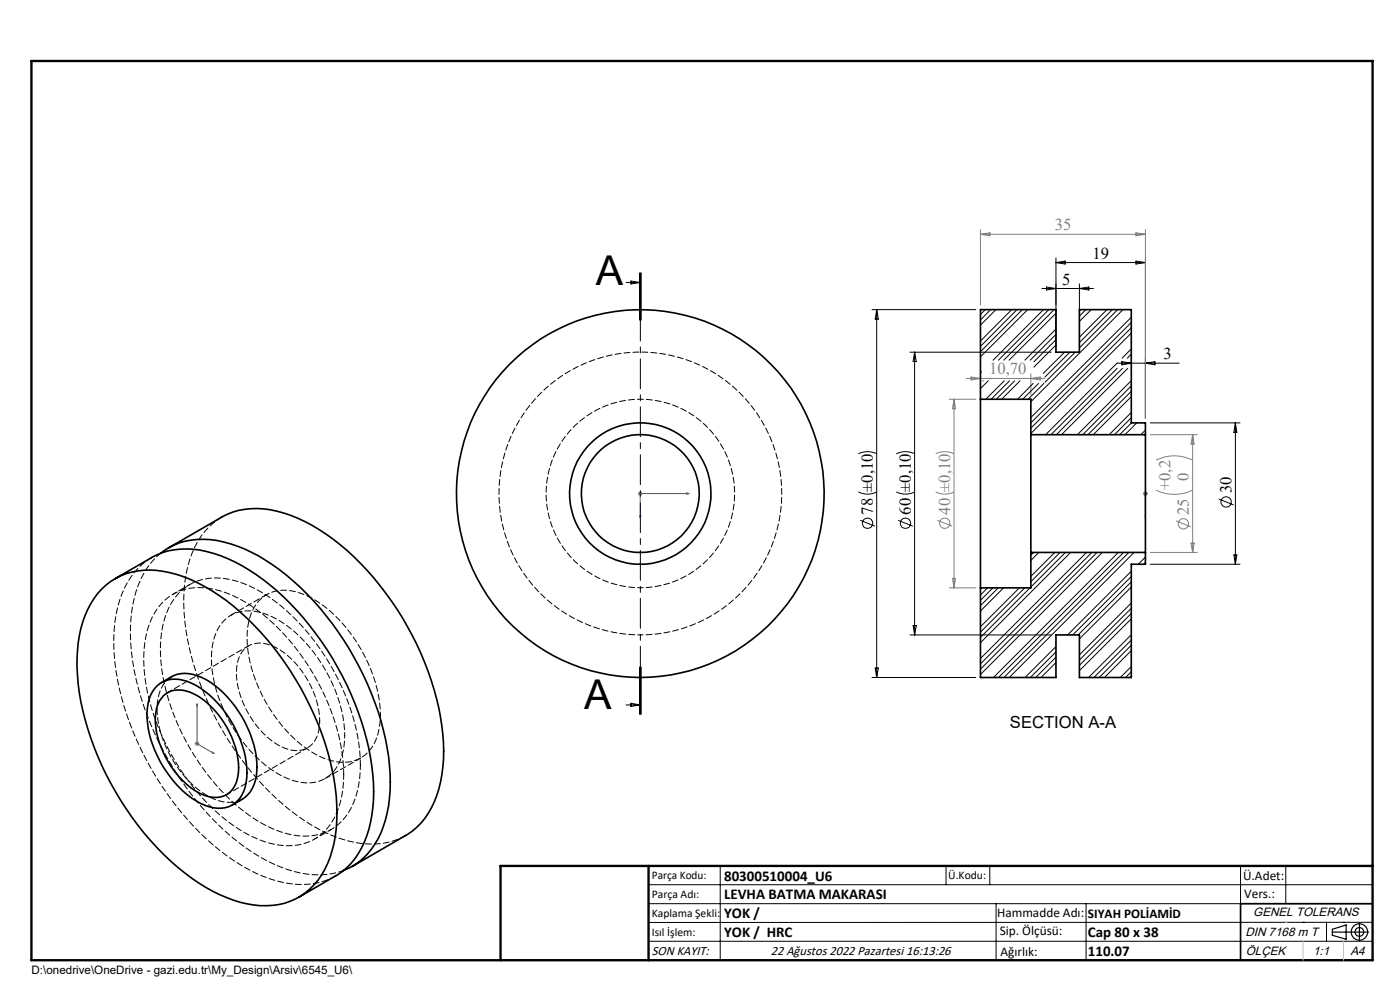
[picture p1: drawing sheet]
<svg xmlns="http://www.w3.org/2000/svg" width="297mm" height="210mm" viewBox="0 0 297 210" stroke-linecap="round" stroke-linejoin="round" font-family="sans-serif">
<g fill="none" stroke="#000" stroke-width=".21">
<path d="M132.8 59.9h3M133.8 59.6l2 .3-2 .3zM135.7 57.9v10M135.8 57.9v10M136 57.9v10M224 54.7v19M224 55.7h19M224 55.7l2-.3v.6zM241 55.4l2 .3-2 .3zM243 54.7v34M185 65.7h22M186 65.7v78"/>
<path d="M186 65.7l.3 2h-.6zM193 74.7h30M194 74.7v60M194 74.7l.4 2h-.7zM221 61.2h11M222 60.9l2 .3-2 .3zM229 60.2v13.5M229 61.2l2-.3v.6zM237 77h13.2M238 76.7l2 .3-2 .4zM243 77l2-.3v.7zM182.1 96.3a4.3 4.3 0 0 1 3.9 0"/>
<path d="M190.1 96.3a4.3 4.3 0 0 1 3.9 0M244 89.7h19.1M262.1 89.7v30M262.1 89.7l.3 2h-.6zM182.1 104.3a4.3 4.3 0 0 0 3.9 0M182.5 110.4l3.1 1.2M190.1 104.3a4.3 4.3 0 0 0 3.9 0M190.5 110.4l3.1 1.2M244 119.7h19.1M258.6 105.9l3.1 1.2M261.8 117.7h.6l-.3 2zM193 134.7h30"/>
<path d="M193.7 132.7h.7l-.4 2zM132.8 149.5h3M133.8 149.2l2 .3-2 .4zM135.7 141.5v10M135.8 141.5v10M136 141.5v10zM185 143.7h22M185.7 141.7h.6l-.3 2zM137.6 187.7h153.6M137.6 191.7h153.6M137.6 199.7h153.6M152.8 183.7v20"/>
<path d="M200.7 183.7v4M210 183.7v4M211.3 191.7v12M230.4 191.7v12M263.2 183.7v20M272.8 183.7v8M276.4 195.6h.1M281.4 195.6v4.1M285 195.6h.1M291.2 195.6l-153.6 .1"/>
<circle cx="184" cy="111" r="1.1"/>
<circle cx="192.1" cy="111" r="1.09"/>
<circle cx="260.1" cy="106.5" r="1.1"/>
</g>
<g fill="none" stroke="#808080" stroke-width=".21">
<path d="M208 48.7v16M208 49.7h35M208 49.7l2-.3v.6zM241 49.4l2 .3-2 .3zM243 48.7v40M206 80l2 .3-2 .3zM208 79.3v4.4M218.7 79.3v4.4M198.5 96.3a4.3 4.3 0 0 1 3.9 0M201.4 84.7h5.6M202.4 84.7v40M202.4 84.7l.3 2h-.6z"/>
<path d="M205 80.3h16.7M218.7 80.3l2-.3v.6zM244 92.2h10M245.3 97.6a8.6 8.6 0 0 1 7.7 0M253 92.2v25M253 92.2l.3 2h-.6zM135.3 104.7h1M135.5 104.3l.7 .7M135.8 104.2v1M136.2 104.3l-.7 .7M198.5 104.3a4.3 4.3 0 0 0 3.9 0M198.9 110.4l3.1 1.2"/>
<path d="M242.5 104.7h1M242.6 104.3l.7 .7M243 104.2v1M243.3 104.3l-.7 .7M244 117.2h10M245.3 104a8.6 8.6 0 0 0 7.7 0M249.5 110.5l3.1 1.3M252.7 115.2h.6l-.3 2zM201.4 124.7h5.6M202.1 122.7h.6l-.3 2zM41.3 157.8h1M41.5 157.4l.7 .7"/>
<path d="M41.8 157.3v.9M42.2 157.4l-.7 .7"/>
<circle cx="200.4" cy="111" r="1.1"/>
<circle cx="251.1" cy="111.1" r="1.09"/>
</g>
<g fill="none" stroke="#000" stroke-width=".25">
<path d="M282.6 197.7h7.8M282.6 197.1l3-.9v3l-3-.8zM288.4 195.8v3.8M106.2 203.7h185"/>
<circle cx="288.4" cy="197.7" r="1.74"/>
<circle cx="288.4" cy="197.7" r=".93"/>
</g>
<path d="M135.7 109.4h.3l-.2 .5zM145.7 104.6l.5 .1-.5 .1zM146.2 104.7h-10.4v5.2M243 109.9v-.5v.5M243 104.6v.2zM243 104.7h.1M243 104.7v5.2M41.8 149.3v8.5l3.6 2.1M41.8 149.3l.1 .5-.2-.1zM45.1 159.6l.3 .3-.3-.1z" fill="none" stroke="#00f" stroke-width=".21"/>
<path d="M135.8 57.9v93.6" fill="none" stroke="#000" stroke-width=".21" stroke-dasharray="6.3 1.3 1.3 1.3" stroke-dashoffset="2.1"/>
<path d="M291.2 191.7h-28v12" fill="none" stroke="#000" stroke-width=".35"/>
<path d="M6.7 12.9h284.5v190.8h-284.5zM137.6 183.7v20M291.2 183.7h-185v20" fill="none" stroke="#000" stroke-width=".5"/>
<path d="M276.4 199.7v4M285 199.7v4" fill="none" stroke="#c0c0c0" stroke-width=".21"/>
<path d="M272.8 195.6h.1" fill="none" stroke="#c0c0c0" stroke-width=".25"/>
<g fill="#00f">
<path d="M135.7 109.4h.3l-.2 .5zM145.7 104.6l.5 .1-.5 .1z"/>
<path d="M45.1 159.6l.3 .3-.3-.1zM41.8 149.3l.1 .5-.2-.1z"/>
<path d="M243 109.4v.5zM243 104.6v.2zM243 109.4v.5zM243 104.6v.2z"/>
</g>
<g fill="none" stroke="#000" stroke-width=".35">
<path d="M208 84.7v40M208 84.7h10.7v7.5M208 84.7v-19h16v9h5v-9h11v24h3v2.5M218.7 92.2v25M218.7 92.2h24.3M243 92.2v25M34 117.4a15.6 15.6 0 0 1 14.9-2.1 41.6 41.6 0 0 1 17.7 12.2 64.2 64.2 0 0 1 15.8 33 30.5 30.5 0 0 1-2.2 17.4 14.2 14.2 0 0 1-7.3 6.8M35.7 116.2l11.3-6.5a16.1 16.1 0 0 1 13.2-.9 41.6 41.6 0 0 1 17.7 12.2 62.9 62.9 0 0 1 16 34.8 27.3 27.3 0 0 1-3.1 16.7 13.5 13.5 0 0 1-4.8 4.7l-11.3 6.6M218.7 117.2v7.5h-10.7M218.7 117.2h24.3M243 117.2v2.5h-3v24h-11v-9h-5v9h-16v-19M21.6 124.9a14.8 14.8 0 0 1 14.5-3.4 38.2 38.2 0 0 1 17.7 11.1 64.2 64.2 0 0 1 17.3 34.4 29.7 29.7 0 0 1-2.2 17.4 14 14 0 0 1-15.1 7.6 32.2 32.2 0 0 1-16.2-8.1 63.5 63.5 0 0 1-21-38.8 28.2 28.2 0 0 1 2.7-17.1l1.4-2.1z"/>
<path d="M24.4 122.8l7.8-4.5a16.1 16.1 0 0 1 13.1-.9 41.6 41.6 0 0 1 17.7 12.1 62.9 62.9 0 0 1 16.1 34.9 27.3 27.3 0 0 1-3.1 16.7 13.5 13.5 0 0 1-4.8 4.7l-7.8 4.5M33.4 145.4a6 6 0 0 1 6.3-.9 20.6 20.6 0 0 1 10.7 11.1 17.8 17.8 0 0 1 1.6 11.3 5.7 5.7 0 0 1-7.7 4.2 18.4 18.4 0 0 1-9.6-8.3 19.7 19.7 0 0 1-3.3-13.7 6.7 6.7 0 0 1 2-3.7zM34.3 144.8a8.6 8.6 0 0 1 4.9-2 13.2 13.2 0 0 1 9 5 22.7 22.7 0 0 1 6.3 15.9 7.5 7.5 0 0 1-5.2 7M34.6 147.6a5.1 5.1 0 0 1 5.7-.8 18 18 0 0 1 9.3 10.7 12.5 12.5 0 0 1 .4 8.8 4.8 4.8 0 0 1-6.3 2.5 17.5 17.5 0 0 1-9.5-10.3 12.1 12.1 0 0 1-.4-9.7z"/>
<circle cx="135.8" cy="104.7" r="12.5"/>
<circle cx="135.8" cy="104.7" r="15"/>
<circle cx="135.8" cy="104.7" r="39"/>
</g>
<path d="M135.8 134.7a30 30 0 0 0 26.3-44.5 30 30 0 0 0-51.6-1.6 30 30 0 0 0 23.5 46l1.8 .1M135.8 124.7a20 20 0 0 0 17.6-29.6 20 20 0 0 0-34.3-1.3 20 20 0 0 0 15.2 30.8l1.5 .1M73.1 156a31.4 31.4 0 0 0-13.6-24.2 11.6 11.6 0 0 0-9.1-1.9 8.3 8.3 0 0 0-5.4 7.4 27.1 27.1 0 0 0 4.6 17.3 25.6 25.6 0 0 0 12.1 10.8 7.8 7.8 0 0 0 9.4-2.2 11.9 11.9 0 0 0 2-7.2M80.7 151.6a31.4 31.4 0 0 0-13.6-24.2 11.6 11.6 0 0 0-9.1-1.9 8.3 8.3 0 0 0-5.4 7.4 27.1 27.1 0 0 0 4.5 17.3 25.6 25.6 0 0 0 12.1 10.8 7.8 7.8 0 0 0 9.5-2.2 11.9 11.9 0 0 0 2-7.2" fill="none" stroke="#000" stroke-width=".21" stroke-dasharray="1.3 .6" stroke-dashoffset=".7"/>
<g fill="none" stroke="#000" stroke-width=".21">
<path d="M208.2 78.9l-.2 .2M209 65.7l-1 1M210.1 65.7l-2.1 2.2M211.3 65.7l-3.3 3.3M214.6 65.7l-6.6 6.6M215.8 65.7l-7.8 7.8M216.9 65.7l-8.9 8.9M218 65.7l-10 10M221.4 65.7l-10.7 10.7M222.5 65.7l-10.7 10.7M223.6 65.7l-10.7 10.7M224 69.8l-6.6 6.6"/>
<path d="M224 70.9l-5.5 5.5M224 66.5l-9.9 9.9M224 73.2l-4.7 4.7M224 72.1l-4.7 4.7M225.8 74.7l-4.5 4.5M227 74.7l-5.3 5.3M228.1 74.7l-6.4 6.4M229.2 65.7l-.2 .2M230.4 65.7l-1.4 1.4M231.5 65.7l-2.5 2.5M234.8 65.7l-5.8 5.8M236 65.7l-7 7"/>
<path d="M237 77l-15.2 15.2M237 78.1l-14 14.1M237.1 65.7l-8.1 8.1M238.1 78.1l-14 14.1M238.2 65.7l-19.5 19.5M239.3 78.1l-14.1 14.1M240 67.3l-21.3 21.3M240 68.4l-21.3 21.3M240 75.1l-.9 .9M240 69.5l-21.3 21.3M240 70.7l-21.3 21.3M240 74l-1.9 2"/>
<path d="M208.6 80.8h-.1M209.7 80.8l-1.7 1.6M213 80.8l-3.9 3.9M214.2 80.8l-3.9 3.9M215.3 80.8l-4 3.9M216.4 80.8l-3.9 3.9M219.2 81.3l-3.3 3.4M220.3 81.3l-3.3 3.4M221.4 81.3l-3.3 3.4M240 80.7l-11.4 11.5M240 87.5l-4.7 4.7M240 81.9l-10.3 10.3"/>
<path d="M240 88.6l-3.6 3.6M240 83l-9.2 9.2M240 84.1l-8.1 8.1M240 89.7l-2.5 2.5M241.2 89.7l-2.5 2.5M243 91.2l-1 1M219.3 117.2l-.6 .6M220.4 117.2l-1.7 1.7M223.8 117.2l-5.1 5.1M224.9 117.2l-6.2 6.2M226 117.2l-7.3 7.3M227.1 117.2l-19.1 19.1"/>
<path d="M230.5 117.2l-22.5 22.5M231.6 117.2l-23.6 23.6M232.7 117.2l-24.7 24.7M233.9 117.2l-25.9 25.9M237.2 117.2l-26.5 26.5M238.4 117.2l-26.6 26.5M239.5 117.2l-26.5 26.5M240.6 117.2l-26.5 26.5M243 118.2l-1.5 1.5M243 119.3l-.4 .4M209.5 124.7l-1.5 1.5M210.6 124.7l-2.6 2.6"/>
<path d="M211.8 124.7l-3.8 3.8M212.9 124.7l-4.9 4.9M216.3 124.7l-8.3 8.3M217.4 124.7l-9.4 9.4M218.5 124.7l-10.5 10.5M224 137.2l-6.5 6.5M224 138.3l-5.4 5.4M224 139.4l-4.3 4.3M240 121.2l-13.5 13.5M240 127.9l-11 11M240 134.6l-9.1 9.1M240 122.3l-12.4 12.4"/>
<path d="M240 129l-11 11M240 135.8l-7.9 7.9M240 123.4l-11.3 11.3M240 130.1l-11 11M240 136.9l-6.8 6.8M240 124.5l-11 11M240 131.3l-11 11M240 138l-5.7 5.7M224 140.5l-3.2 3.2M240 141.4l-2.3 2.3M240 142.5l-1.2 1.2M240 143.6l-.1 .1"/>
</g>
<path d="M32.2 118.2a16.2 16.2 0 0 0-7.2 10.6 40.8 40.8 0 0 0 1.4 21.3 63.4 63.4 0 0 0 21.9 31.6 27.9 27.9 0 0 0 16.1 5.9 14 14 0 0 0 6.8-1.8M47.1 109.7a16.2 16.2 0 0 0-7.3 10.6 40.8 40.8 0 0 0 1.5 21.2 63.4 63.4 0 0 0 21.9 31.6 27.9 27.9 0 0 0 16 5.9 14 14 0 0 0 6.9-1.8" fill="none" stroke="#000" stroke-width=".21" stroke-dasharray="1.3 .6"/>
<path d="M36.4 143.5a7 7 0 0 0-3.1 6.4 23.1 23.1 0 0 0 11.3 19.2 7.1 7.1 0 0 0 6.8 .4" fill="none" stroke="#000" stroke-width=".21" stroke-dasharray="1.3 .6" stroke-dashoffset="-.2"/>
<path d="M34.1 117.4a17.7 17.7 0 0 0-5.9 10.9 44.6 44.6 0 0 0 3.1 23.7 61.7 61.7 0 0 0 22.1 28.7 25.5 25.5 0 0 0 15.8 4.8l1.3-.2 2.4-.7M52.7 137l-17.1 9.9M48.1 168.6l17.1-10M72.9 164.3a46.2 46.2 0 0 0-10.8-27.6 33.6 33.6 0 0 0-15.3-11.3 11.9 11.9 0 0 0-11.9 2 16.1 16.1 0 0 0-4.4 11.6 44 44 0 0 0 8.1 24.6 39 39 0 0 0 16.1 14.4 13.3 13.3 0 0 0 12.6-.4 14 14 0 0 0 5.5-10.4l.1-2.9M76.5 162.2a46.2 46.2 0 0 0-10.8-27.5 33.6 33.6 0 0 0-15.4-11.4 11.9 11.9 0 0 0-11.9 2.1 16.1 16.1 0 0 0-4.4 11.6 44 44 0 0 0 8.1 24.6 39 39 0 0 0 16.1 14.3 13.3 13.3 0 0 0 12.6-.3 14 14 0 0 0 5.5-10.4l.2-3" fill="none" stroke="#000" stroke-width=".21" stroke-dasharray="1.3 .6" stroke-dashoffset=".2"/>
<path d="M40.2 124l-3.5 2M67.8 152.9a19.3 19.3 0 0 0-9.5-15.6 5.5 5.5 0 0 0-6.5 .4 7.9 7.9 0 0 0-1.6 6.5 19.7 19.7 0 0 0 9 13.9 5.8 5.8 0 0 0 6.7 .1 6.6 6.6 0 0 0 1.9-5.3M66.7 178l3.5-2" fill="none" stroke="#000" stroke-width=".21" stroke-dasharray="1.3 .6" stroke-dashoffset=".5"/>
<path d="M56.6 126.1l-7.6 4.4M69 165.1l7.6-4.3" fill="none" stroke="#000" stroke-width=".21" stroke-dasharray="1.3 .6" stroke-dashoffset=".1"/>
<g font-size="8.7">
<text x="126.4" y="60.5">A</text>
<text x="123.9" y="150.4">A</text>
</g>
<g font-size="3.5" fill="#808080">
<text x="223.8" y="48.8">35</text>
<text x="209.8" y="79.4">10,70</text>
<text x="252.2" y="102" transform="rotate(-90 252.2 102)">0</text>
<text x="248.3" y="103.9" transform="rotate(-90 248.3 103.9)">+0,2</text>
<text x="201.6" y="109.2" transform="rotate(-90 201.6 109.2)">40 ±0,10</text>
<text x="252.2" y="109.3" transform="rotate(-90 252.2 109.3)">25</text>
</g>
<g font-size="3.5">
<text x="231.8" y="54.8">19</text>
<text x="225.3" y="60.3">5</text>
<text x="246.8" y="76.2">3</text>
<text x="261.3" y="104.7" transform="rotate(-90 261.3 104.7)">30</text>
<text x="185.2" y="109.2" transform="rotate(-90 185.2 109.2)">78 ±0,10</text>
<text x="193.2" y="109.2" transform="rotate(-90 193.2 109.2)">60 ±0,10</text>
<text x="214.2" y="154.4">SECTION A-A</text>
</g>
<g font-size="3.2">
<text x="153.6" y="190.8">LEVHA BATMA MAKARASI</text>
<text x="153.6" y="186.8">80300510004_U6</text>
<text x="153.6" y="194.8">YOK /</text>
<text x="153.6" y="198.8">YOK / HRC</text>
<text x="230.8" y="198.7">Cap 80 x 38</text>
<text x="230.8" y="202.8">110.07</text>
</g>
<g font-size="2.8">
<text x="263.7" y="186.7">Ü.Adet:</text>
<text x="263.9" y="190.5">Vers.:</text>
<text x="211.5" y="194.5">Hammadde Adı:</text>
<text x="230.8" y="194.7">SIYAH POLİAMİD</text>
<text x="138.3" y="202.6">SON KAYIT:</text>
<text x="163.6" y="202.6">22 Ağustos 2022 Pazartesi 16:13:26</text>
<text x="212.1" y="198.4">Sip. Ölçüsü:</text>
<text x="212.2" y="202.7">Ağırlık:</text>
</g>
<g font-size="2.6">
<text x="265.9" y="194.4">GENEL TOLERANS</text>
<text x="264.2" y="198.5">DIN 7168 m T</text>
<text x="264.3" y="202.6">ÖLÇEK</text>
<text x="278.5" y="202.6">1:1</text>
<text x="286.5" y="202.6">A4</text>
</g>
<g font-size="2.5">
<text x="138.3" y="186.4">Parça Kodu:</text>
<text x="138.3" y="190.5">Parça Adı:</text>
<text x="201.2" y="186.5">Ü.Kodu:</text>
<text x="138.3" y="194.5">Kaplama Şekli:</text>
<text x="138.3" y="198.6">Isıl İşlem:</text>
<text x="6.7" y="206.7">D:\onedrive\OneDrive - gazi.edu.tr\My_Design\Arsiv\6545_U6\</text>
</g>
</svg>
